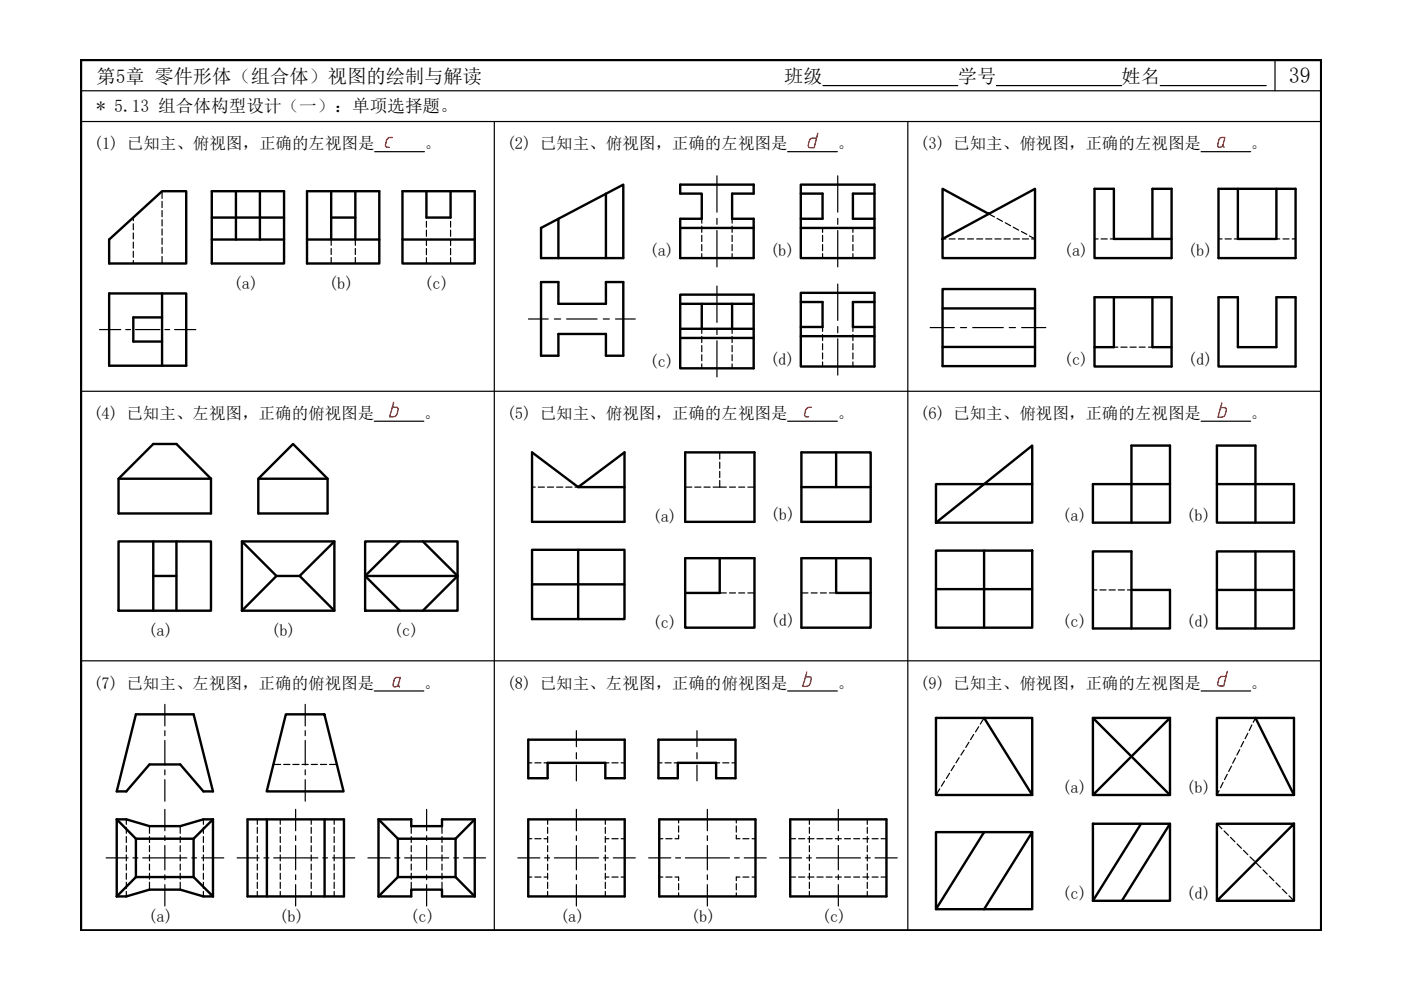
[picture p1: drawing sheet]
<svg xmlns="http://www.w3.org/2000/svg" width="297mm" height="210mm" viewBox="0 0 297 210" stroke-linecap="round" stroke-linejoin="round" font-family="sans-serif">
<!-- layer: 0 -->
<path d="M17.2 12.7h262.9v184.6h-262.9z" fill="none" stroke="#000" stroke-width=".51"/>
<g fill="none" stroke="#000" stroke-width=".25">
<path d="M17.2 19.2h262.9M174.5 18.1h28.6M211.3 18.1h26.5M246 18.1h22.5M270.3 12.7v6.5M17.2 25.8h262.9M79.4 32.2h10.6M104.8 25.8v171.5M167 32.2h10.5M192.5 25.8v171.5M254.7 32.2h10.5M17.2 83h262.9"/>
<path d="M79.4 89.3h10.5M167 89.3h10.5M254.7 89.3h10.5M17.2 140.1h262.9M79.4 146.5h10.5M167 146.5h10.5M254.7 146.5h10.5"/>
</g>
<g fill="none" stroke="#000" stroke-width=".51">
<path d="M144.2 39.1h15.6v1.9h-4.6v5.4h4.6v8.3h-15.6v-8.3h4.6v-5.4h-4.6zM169.8 39.1h15.6v15.6h-15.6zM23.1 50.8l11.3-10.3h5.1v15.4h-16.4zM44.9 40.5h15.3v15.4h-15.3zM44.9 50.8h15.3M44.9 46.1h15.3M50 40.5v10.3M55.1 40.5v10.3M65.1 40.5h15.3v15.4h-15.3zM65.1 50.8h15.3M70.2 46.1h5.1M70.2 40.5v10.3"/>
<path d="M75.3 40.5v10.3M85.3 40.5h15.4v15.4h-15.4zM85.3 50.8h15.4M90.4 40.5v5.6h5.1v-5.6M114.7 48.3l17.5-9.2v15.6h-17.5zM114.7 59.8h3.7v4.6h10.1v-4.6h3.7v15.6h-3.7v-4.6h-10.1v4.6h-3.7zM118.4 46.4v8.3M128.5 41v13.7M144.2 48.3h15.6M169.8 41h4.6v5.4h-4.6M169.8 48.3h15.6M185.4 41h-4.6v5.4h4.6"/>
<path d="M209.7 45.4l-9.9-5.4v14.7h19.6v-14.7l-19.6 10.7M244.3 50.7v-10.7h4.1v14.7h-16.3v-14.7h4.1v10.7h12.2M258.3 40h16.4v14.7h-16.4zM262.5 40v10.7h8.1v-10.7M23.1 62.2h16.4v15.3h-16.4zM34.4 67.3h-6.1v5.1h6.1M34.4 62.2v15.3M144.2 62.5h15.6v15.6h-15.6zM144.2 64.4h15.6M144.2 71.7h15.6M144.2 69.7h15.6M148.8 64.4v5.3"/>
<path d="M155.2 64.4v5.3M169.8 62.1h15.6v15.6h-15.6zM169.8 64h4.6v5.3h-4.6M169.8 71.3h15.6M185.4 64h-4.6v5.3h4.6M199.8 61.3h19.6v16.3h-19.6zM199.8 73.6h19.6M199.8 65.4h19.6M232.1 63h16.3v14.7h-16.3zM236.2 63v10.6h-4.1M244.3 63v10.6h4.1M258.3 63h4.2v10.6h8.1v-10.6h4.1v14.7h-16.4z"/>
<path d="M112.8 95.9l9.8 7.4 9.8-7.4v14.7h-19.6zM145.3 95.9h14.7v14.7h-14.7zM169.9 95.9h14.7v14.7h-14.7zM177.3 95.9v7.4M25.1 114.8h19.6v14.7h-19.6zM25.1 101.5l7.4-7.4h4.9l7.3 7.4v7.4h-19.6zM25.1 101.5h19.6M32.5 114.8v14.7M37.4 114.8v14.7M51.3 114.8h19.6v14.7h-19.6zM51.3 114.8l7.3 7.3-7.3 7.4M54.8 101.5h14.7v7.4h-14.7z"/>
<path d="M54.8 101.5l7.3-7.4 7.4 7.4M70.9 114.8l-7.4 7.3 7.4 7.4M77.4 114.8h19.6v14.7h-19.6zM84.8 114.8l-7.4 7.3 7.4 7.4M89.6 114.8l7.4 7.3-7.4 7.4M112.8 116.6h19.6v14.7h-19.6zM122.6 103.3h9.8M122.6 116.6v14.7M145.3 118.3h14.7v14.8h-14.7zM152.6 118.3v7.4h-7.3M169.9 103.3h14.7M169.9 118.3h14.7v14.8h-14.7z"/>
<path d="M177.3 118.3v7.4h7.3M198.4 110.8l20.4-16.3v16.3zM198.4 116.7h20.4v16.4h-20.4zM208.6 116.7v16.4M218.8 102.6h-20.4v8.2M248.1 102.6h-16.4v8.2h16.4v-16.3h-8.2v16.3M258 102.6h16.3v8.2h-16.3v-16.3h8.2v16.3M258 116.9h16.3v16.4h-16.3zM266.2 116.9v16.4M32.5 122.1h4.9M58.6 122.1h4.9M77.4 122.1h19.6"/>
<path d="M112.8 123.9h19.6M198.4 124.9h20.4M239.9 125.1h8.2v8.2h-16.4v-16.4h8.2v16.4M258 125.1h16.3M28.8 151.5h12.2l4.2 16.3h-2.1l-4.9-5.7h-6.5l-4.9 5.7h-2zM60.6 151.5h8.2l4 16.3h-16.3zM112 156.8h20.4v8.2h-4.1v-3.3h-12.2v3.3h-4.1zM139.6 156.8h16.3v8.2h-4.1v-3.3h-8.1v3.3h-4.1zM208.6 152.2l10.2 16.4h-20.4v-16.4h20.4v16.4M231.7 152.2l16.4 16.4M248.1 152.2h-16.4v16.4M258 152.2h16.3v16.4h-16.3z"/>
<path d="M266.2 152.2l8.1 16.4M24.8 173.7v16.4M24.8 173.7h2l4.9 1.5h6.5l4.9-1.5h2.1M24.8 173.7l4 4.1M28.8 177.8v8.2M28.8 177.8h12.2M41 177.8v8.2M45.2 173.7v16.4M45.2 173.7l-4.2 4.1M52.5 173.7h20.4v16.4h-20.4zM56.6 173.7v16.4M68.8 173.7v16.4"/>
<path d="M80.2 173.7h7v1.5h6.5v-1.5h7M80.2 173.7v16.4M80.2 173.7l4.2 4.1M84.4 177.8h12.2M84.4 177.8v8.2M96.6 177.8v8.2M100.7 173.7v16.4M100.7 173.7l-4.1 4.1M112 173.7h20.4v16.4h-20.4zM139.8 173.7h20.4v16.4h-20.4zM167.5 173.7h20.4v16.4h-20.4zM198.4 176.4h10.2l-10.2 16.4z"/>
<path d="M208.6 176.4h10.2M231.7 168.6l16.4-16.4v16.4zM231.7 174.7h16.4v16.3h-16.4zM241.9 174.7l-10.2 16.3M248.1 174.7l-10.2 16.3M274.3 174.7h-16.3v16.3M24.8 190.1h2l4.9-1.5h6.5l4.9 1.5h2.1M28.8 186h12.2M28.8 186l-4 4.1M41 186l4.2 4.1M80.2 190.1h7v-1.5h6.5v1.5h7M84.4 186h12.2"/>
<path d="M84.4 186l-4.2 4.1M96.6 186l4.1 4.1M198.4 192.8h20.4v-16.4l-10.2 16.4M258 191l16.3-16.3v16.3z"/>
</g>
<g fill="none" stroke="#000" stroke-width=".25">
<path d="M28.3 46.1v.7M28.3 47.4v1.3M28.3 49.4v1.3M28.3 51.3v1.3M28.3 53.3v1.3M28.3 55.2v.7M34.4 40.5v1.6M34.4 42.7v1.3M34.4 44.6v1.4M34.4 46.6v1.3M34.4 48.5v1.4M34.4 50.5v1.3"/>
<path d="M34.4 52.4v1.3M34.4 54.4v1.5M70.2 50.8v1.2M70.2 52.7v1.3M70.2 54.6v1.3M75.3 50.8v1.2M75.3 52.7v1.3M75.3 54.6v1.3M90.4 46.9v1.3M90.4 48.8v1.3M90.4 50.7v1.4M90.4 52.7v1.3"/>
<path d="M90.4 54.6v1.3M95.5 46.9v1.3M95.5 48.8v1.3M95.5 50.7v1.4M95.5 52.7v1.3M95.5 54.6v1.3M148.8 46.4v.9M148.8 47.9v1.4M148.8 49.9v1.3M148.8 51.8v1.4M148.8 53.8v.9M155.2 46.4v.9"/>
<path d="M155.2 47.9v1.4M155.2 49.9v1.3M155.2 51.8v1.4M155.2 53.8v.9M174.4 48.3v1M174.4 49.9v1.3M174.4 51.8v1.4M174.4 53.8v.9M180.8 48.3v1M180.8 49.9v1.3M180.8 51.8v1.4M180.8 53.8v.9"/>
<path d="M199.8 50.7h.8M201.2 50.7h1.3M203.2 50.7h1.3M205.1 50.7h1.3M207.1 50.7h1.3M209 50.7h1.3M209.7 45.4l1.1 .6M210.9 50.7h1.3M211.4 46.3l1.1 .6M212.9 50.7h1.3M213.1 47.2l1.2 .7M214.8 48.2l1.2 .6"/>
<path d="M214.8 50.7h1.3M216.6 49.1l1.1 .6M216.8 50.7h1.3M218.3 50l1.1 .7h-.7M232.1 50.7h.7M233.5 50.7h1.3M235.4 50.7h.8M258.3 50.7h.8M259.7 50.7h1.4M261.7 50.7h.8M270.6 50.7h.7M272 50.7h1.3"/>
<path d="M274 50.7h.7M148.8 69.7v1M148.8 71.3v1.3M148.8 73.3v1.3M148.8 75.2v1.3M148.8 77.2v.9M155.2 69.7v1M155.2 71.3v1.3M155.2 73.3v1.3M155.2 75.2v1.3M155.2 77.2v.9M174.4 69.3v1"/>
<path d="M174.4 70.9v1.3M174.4 72.9v1.3M174.4 74.8v1.3M174.4 76.7v1M180.8 69.3v1M180.8 70.9v1.3M180.8 72.9v1.3M180.8 74.8v1.3M180.8 76.7v1M236.2 73.6h.8M237.6 73.6h1.4M239.6 73.6h1.3"/>
<path d="M241.5 73.6h1.3M243.5 73.6h.8M152.6 95.9v1.5M152.6 98v1.3M152.6 99.9v1.3M112.8 103.3h.7M114.1 103.3h1.3M116.1 103.3h1.3M118 103.3h1.3M120 103.3h1.3M121.9 103.3h.7M145.3 103.3h1.4"/>
<path d="M147.3 103.3h1.3M149.3 103.3h1.3M151.2 103.3h2.8M152.6 101.9v1.4M154.7 103.3h1.2M156.6 103.3h1.3M158.6 103.3h1.4M152.6 125.7h1.4M154.7 125.7h1.2M156.6 125.7h1.3M158.6 125.7h1.4M169.9 125.7h1.4"/>
<path d="M172 125.7h1.3M173.9 125.7h1.3M175.8 125.7h1.5M231.7 125.1h.9M233.2 125.1h1.3M235.1 125.1h1.4M237.1 125.1h1.3M239 125.1h.9M204.4 159l-.7 1.1M205.4 157.4l-.6 1.1M206.4 155.7l-.6 1.1M207.5 154.1l-.7 1.1"/>
<path d="M208.6 152.2l-.8 1.3M262.8 158.9l-.6 1.2M263.7 157.2l-.6 1.2M264.6 155.5l-.6 1.1M265.4 153.7l-.5 1.2M266.2 152.2l-.5 .9M26.8 173.7v1.1M26.8 175.4v1.3M26.8 177.4v1.2M26.8 179.3v1.3M31.7 175.2v1.5M31.7 177.4v1.2"/>
<path d="M31.7 179.3v1.3M38.2 175.2v1.5M38.2 177.4v1.2M38.2 179.3v1.3M43.1 173.7v1.1M43.1 175.4v1.3M43.1 177.4v1.2M43.1 179.3v1.3M54.6 173.7v1.1M54.6 175.4v1.3M54.6 177.4v1.2M54.6 179.3v1.3"/>
<path d="M57.9 162.1h1.6M59.4 173.7v1.1M59.4 175.4v1.3M59.4 177.4v1.2M59.4 179.3v1.3M60.1 162.1h1.4M62.1 162.1h1.3M64 162.1h1.3M66 162.1h1.3M66 173.7v1.1M66 175.4v1.3M66 177.4v1.2"/>
<path d="M66 179.3v1.3M67.9 162.1h1.3M69.9 162.1h1.5M70.9 173.7v1.1M70.9 175.4v1.3M70.9 177.4v1.2M70.9 179.3v1.3M87.2 175.2v1.5M87.2 177.4v1.2M87.2 179.3v1.3M93.7 175.2v1.5M93.7 177.4v1.2"/>
<path d="M93.7 179.3v1.3M112 177.8h.8M112 161.7h.8M113.4 177.8h1.3M113.4 161.7h1.3M115.3 177.8h.8M115.3 161.7h.8M116.1 173.7v1.1M116.1 175.4v1.3M116.1 177.4v1.2M116.1 179.3v1.3M128.3 173.7v1.1"/>
<path d="M128.3 175.4v1.3M128.3 177.4v1.2M128.3 179.3v1.3M128.3 177.8h.8M128.3 161.7h.8M129.7 177.8h1.3M129.7 161.7h1.3M131.7 177.8h.7M131.7 161.7h.7M139.6 161.7h.8M139.8 177.8h.7M141 161.7h1.3"/>
<path d="M141.2 177.8h1.3M142.9 161.7h.8M143.9 177.1v.7h-.8M143.9 173.7v.8M143.9 175.1v1.3M151.8 161.7h.8M153.2 161.7h1.3M155.2 161.7h.7M156.1 177.1v.7h.8M156.1 173.7v.8M156.1 175.1v1.3M157.5 177.8h1.3"/>
<path d="M159.5 177.8h.7M167.5 177.8h1.2M169.3 177.8h1.3M171.3 177.8h1.3M171.6 173.7v1.1M171.6 175.4v1.3M171.6 177.4v1.2M171.6 179.3v1.3M173.2 177.8h1.3M175.2 177.8h1.2M177.1 177.8h1.3M179.1 177.8h1.2"/>
<path d="M181 177.8h1.3M183 177.8h1.2M183.9 173.7v1.1M183.9 175.4v1.3M183.9 177.4v1.2M183.9 179.3v1.3M184.9 177.8h1.3M186.8 177.8h1.1M199.2 167.2l-.8 1.4M200.3 165.6l-.7 1.1M201.3 163.9l-.7 1.1M202.3 162.3l-.6 1.1"/>
<path d="M203.4 160.6l-.7 1.1M258 174.7l1.1 1M258.5 167.6l-.5 1M259.3 165.9l-.5 1.1M259.5 176.2l1 .9M260.2 164.2l-.6 1.1M260.9 177.5l.9 1M261.1 162.4l-.6 1.2M261.9 160.7l-.5 1.1M262.3 178.9l.9 1M26.8 181.3v1.2M26.8 183.2v1.3"/>
<path d="M26.8 185.2v1.2M26.8 187.1v1.3M26.8 189v1.1M31.7 181.3v1.2M31.7 183.2v1.3M31.7 185.2v1.2M31.7 187.1v1.5M38.2 181.3v1.2M38.2 183.2v1.3M38.2 185.2v1.2M38.2 187.1v1.5M43.1 181.3v1.2"/>
<path d="M43.1 183.2v1.3M43.1 185.2v1.2M43.1 187.1v1.3M43.1 189v1.1M54.6 181.3v1.2M54.6 183.2v1.3M54.6 185.2v1.2M54.6 187.1v1.3M54.6 189v1.1M59.4 181.3v1.2M59.4 183.2v1.3M59.4 185.2v1.2"/>
<path d="M59.4 187.1v1.3M59.4 189v1.1M66 181.3v1.2M66 183.2v1.3M66 185.2v1.2M66 187.1v1.3M66 189v1.1M70.9 181.3v1.2M70.9 183.2v1.3M70.9 185.2v1.2M70.9 187.1v1.3M70.9 189v1.1"/>
<path d="M87.2 181.3v1.2M87.2 183.2v1.3M87.2 185.2v1.2M87.2 187.1v1.5M93.7 181.3v1.2M93.7 183.2v1.3M93.7 185.2v1.2M93.7 187.1v1.5M112 186h.8M113.4 186h1.3M115.3 186h.8M116.1 181.3v1.2"/>
<path d="M116.1 183.2v1.3M116.1 185.2v1.2M116.1 187.1v1.3M116.1 189v1.1M128.3 181.3v1.2M128.3 183.2v1.3M128.3 185.2v1.2M128.3 187.1v1.3M128.3 189v1.1M128.3 186h.8M129.7 186h1.3M131.7 186h.7"/>
<path d="M139.8 186h.7M141.2 186h1.3M143.1 186h.8v.7M143.9 187.4v1.3M143.9 189.3v.8M156.1 187.4v1.3M156.1 189.3v.8M156.9 186h-.8v.7M157.5 186h1.3M159.5 186h.7M167.5 186h1.2M169.3 186h1.3"/>
<path d="M171.3 186h1.3M171.6 181.3v1.2M171.6 183.2v1.3M171.6 185.2v1.2M171.6 187.1v1.3M171.6 189v1.1M173.2 186h1.3M175.2 186h1.2M177.1 186h1.3M179.1 186h1.2M181 186h1.3M183 186h1.2"/>
<path d="M183.9 181.3v1.2M183.9 183.2v1.3M183.9 185.2v1.2M183.9 187.1v1.3M183.9 189v1.1M184.9 186h1.3M186.8 186h1.1M263.6 180.3l1 .9M265 181.7l1 .9M266.4 183l.9 1M267.8 184.4l.9 .9M269.1 185.8l1 .9"/>
<path d="M270.5 187.2l.9 .9M271.9 188.5l.9 1M273.3 189.9l1 1.1"/>
</g>
<g fill="none" stroke="#000" stroke-width=".25">
<path d="M152 37.3v7.7M177.6 37.3v7.7M152 46.3v1.3M152 48.9v7.7M177.6 46.3v1.3M177.6 48.9v7.7M21.1 69.9h4.5M26.7 69.9h1M28.7 69.9h5.2M35 69.9h1M37 69.9h4.5M112 67.6h4.2"/>
<path d="M117.5 67.6h1.4M120.1 67.6h6.5M127.9 67.6h1.3M130.5 67.6h4.2M152 60.6v7.8M152 69.6v1.3M152 72.2v7.7M177.6 60.2v7.7M177.6 69.2v1.4M177.6 71.8v7.7M197.2 69.5h5.1M203.7 69.5h1.2"/>
<path d="M206.2 69.5h6.5M214 69.5h1.3M216.6 69.5h5.1M35 149.3v4.6M35 154.9v1.1M35 157v5.2M64.7 149.3v4.6M64.7 154.9v1.1M64.7 157v5.2M122.2 154.9v3.4M122.2 159.6v1.3M147.8 154.9v3.4"/>
<path d="M147.8 159.6v1.3M35 163.2v1.1M35 165.3v4.6M35 171.6v4.5M35 177.2v1M35 179.3v5.1M62.7 171.6v4.5M62.7 177.2v1M62.7 179.3v5.1M64.7 163.2v1.1M64.7 165.3v4.6M90.5 171.6v4.5"/>
<path d="M90.5 177.2v1M90.5 179.3v5.1M122.2 162.2v3.4M122.2 171.6v4.5M122.2 177.2v1M122.2 179.3v5.1M147.8 162.2v3.4M150 171.6v4.5M150 177.2v1M150 179.3v5.1M177.7 171.6v4.5M177.7 177.2v1"/>
<path d="M177.7 179.3v5.1M22.5 181.9h4.7M28.2 181.9h1M30.3 181.9h9.3M35 185.5v1M35 187.6v4.5M40.7 181.9h1M42.7 181.9h4.7M50.3 181.9h4.6M56 181.9h1M58 181.9h9.4M62.7 185.5v1"/>
<path d="M62.7 187.6v4.5M68.4 181.9h1.1M70.5 181.9h4.7M78 181.9h4.7M83.7 181.9h1.1M85.8 181.9h9.4M90.5 185.5v1M90.5 187.6v4.5M96.2 181.9h1M98.3 181.9h4.6M109.8 181.9h4.7M115.5 181.9h1"/>
<path d="M117.5 181.9h9.4M122.2 185.5v1M122.2 187.6v4.5M128 181.9h1M130 181.9h4.7M137.5 181.9h4.7M143.2 181.9h1.1M145.3 181.9h9.4M150 185.5v1M150 187.6v4.5M155.7 181.9h1M157.8 181.9h4.7"/>
<path d="M165.3 181.9h4.7M171 181.9h1M173.1 181.9h9.3M177.7 185.5v1M177.7 187.6v4.5M183.5 181.9h1M185.5 181.9h4.7"/>
</g>
<path d="M83.2 29.2a1.03 1.03 0 0 0-1.2 .5l-.3 1.1 .3 .4h.6M173.4 28.3l-.8 3h-.8l-.4-.3a1.92 1.92 0 0 1 .5-1.6l1.2-.1M259.3 30.8l-.2 .3-.4 .1-.4-.1-.1-.4 .2-1.1 .3-.4h1l-.4 1.6 .2 .4M83.5 85.3l-.9 3.1h.8l.6-.3a1.77 1.77 0 0 0 .3-1.7l-1.1-.1M172 86.3a1.03 1.03 0 0 0-1.2 .6l-.2 1.1 .2 .4h.6M259.1 85.4l-.9 3.1h.8l.6-.3a1.77 1.77 0 0 0 .3-1.7l-1.1-.1M84.4 145.2l-.1 .3-.5 .2-.4-.1-.1-.5 .3-1.1 .2-.3 1.1-.1-.5 1.6 .3 .5M171.1 142.5l-.9 3h.8l.6-.2a1.77 1.77 0 0 0 .3-1.7l-1.1-.1M260.2 142.4l-.8 3h-.8l-.4-.3a1.92 1.92 0 0 1 .6-1.6l1.2-.1" fill="none" stroke="#f00" stroke-width=".3"/>
<text font-size="4.7" x="273.2" y="17.6">39</text>
<g font-size="4.1">
<text x="20.5" y="17.6">第5章 零件形体（组合体）视图的绘制与解读</text>
<text x="166.3" y="17.6">班级</text>
<text x="203.1" y="17.6">学号</text>
<text x="237.8" y="17.6">姓名</text>
</g>
<text font-size="3.7" x="20.5" y="23.8">* 5.13 组合体构型设计（一）：单项选择题。</text>
<g font-size="3.5">
<text x="19.9" y="31.7">(1) 已知主、俯视图，正确的左视图是</text>
<text x="90" y="31.7">。</text>
<text x="107.4" y="31.7">(2) 已知主、俯视图，正确的左视图是</text>
<text x="177.5" y="31.7">。</text>
<text x="195.1" y="31.7">(3) 已知主、俯视图，正确的左视图是</text>
<text x="265.2" y="31.7">。</text>
<text x="137.7" y="54.3">(a)</text>
<text x="163.3" y="54.3">(b)</text>
<text x="225.5" y="54.3">(a)</text>
<text x="251.9" y="54.3">(b)</text>
<text x="49.5" y="61.2">(a)</text>
<text x="69.8" y="61.2">(b)</text>
<text x="89.9" y="61.2">(c)</text>
<text x="137.7" y="77.7">(c)</text>
<text x="163.3" y="77.3">(d)</text>
<text x="225.5" y="77.3">(c)</text>
<text x="251.9" y="77.3">(d)</text>
<text x="19.8" y="88.8">(4) 已知主、左视图，正确的俯视图是</text>
<text x="89.9" y="88.8">。</text>
<text x="107.4" y="88.8">(5) 已知主、俯视图，正确的左视图是</text>
<text x="177.5" y="88.8">。</text>
<text x="195.1" y="88.8">(6) 已知主、俯视图，正确的左视图是</text>
<text x="265.2" y="88.8">。</text>
<text x="138.3" y="110.6">(a)</text>
<text x="163.4" y="110.3">(b)</text>
<text x="225.2" y="110.4">(a)</text>
<text x="251.5" y="110.4">(b)</text>
<text x="31.4" y="134.8">(a)</text>
<text x="57.5" y="134.8">(b)</text>
<text x="83.5" y="134.8">(c)</text>
<text x="138.3" y="133.1">(c)</text>
<text x="163.4" y="132.7">(d)</text>
<text x="225.2" y="132.9">(c)</text>
<text x="251.5" y="132.9">(d)</text>
<text x="19.8" y="146">(7) 已知主、左视图，正确的俯视图是</text>
<text x="89.9" y="146">。</text>
<text x="107.4" y="146">(8) 已知主、左视图，正确的俯视图是</text>
<text x="177.5" y="146">。</text>
<text x="195.1" y="146">(9) 已知主、俯视图，正确的左视图是</text>
<text x="265.2" y="146">。</text>
<text x="225.2" y="168.2">(a)</text>
<text x="251.5" y="168.2">(b)</text>
<text x="225.2" y="190.6">(c)</text>
<text x="251.5" y="190.6">(d)</text>
<text x="31.4" y="195.5">(a)</text>
<text x="59.2" y="195.5">(b)</text>
<text x="87" y="195.5">(c)</text>
<text x="118.7" y="195.5">(a)</text>
<text x="146.5" y="195.5">(b)</text>
<text x="174.2" y="195.5">(c)</text>
</g>
</svg>
